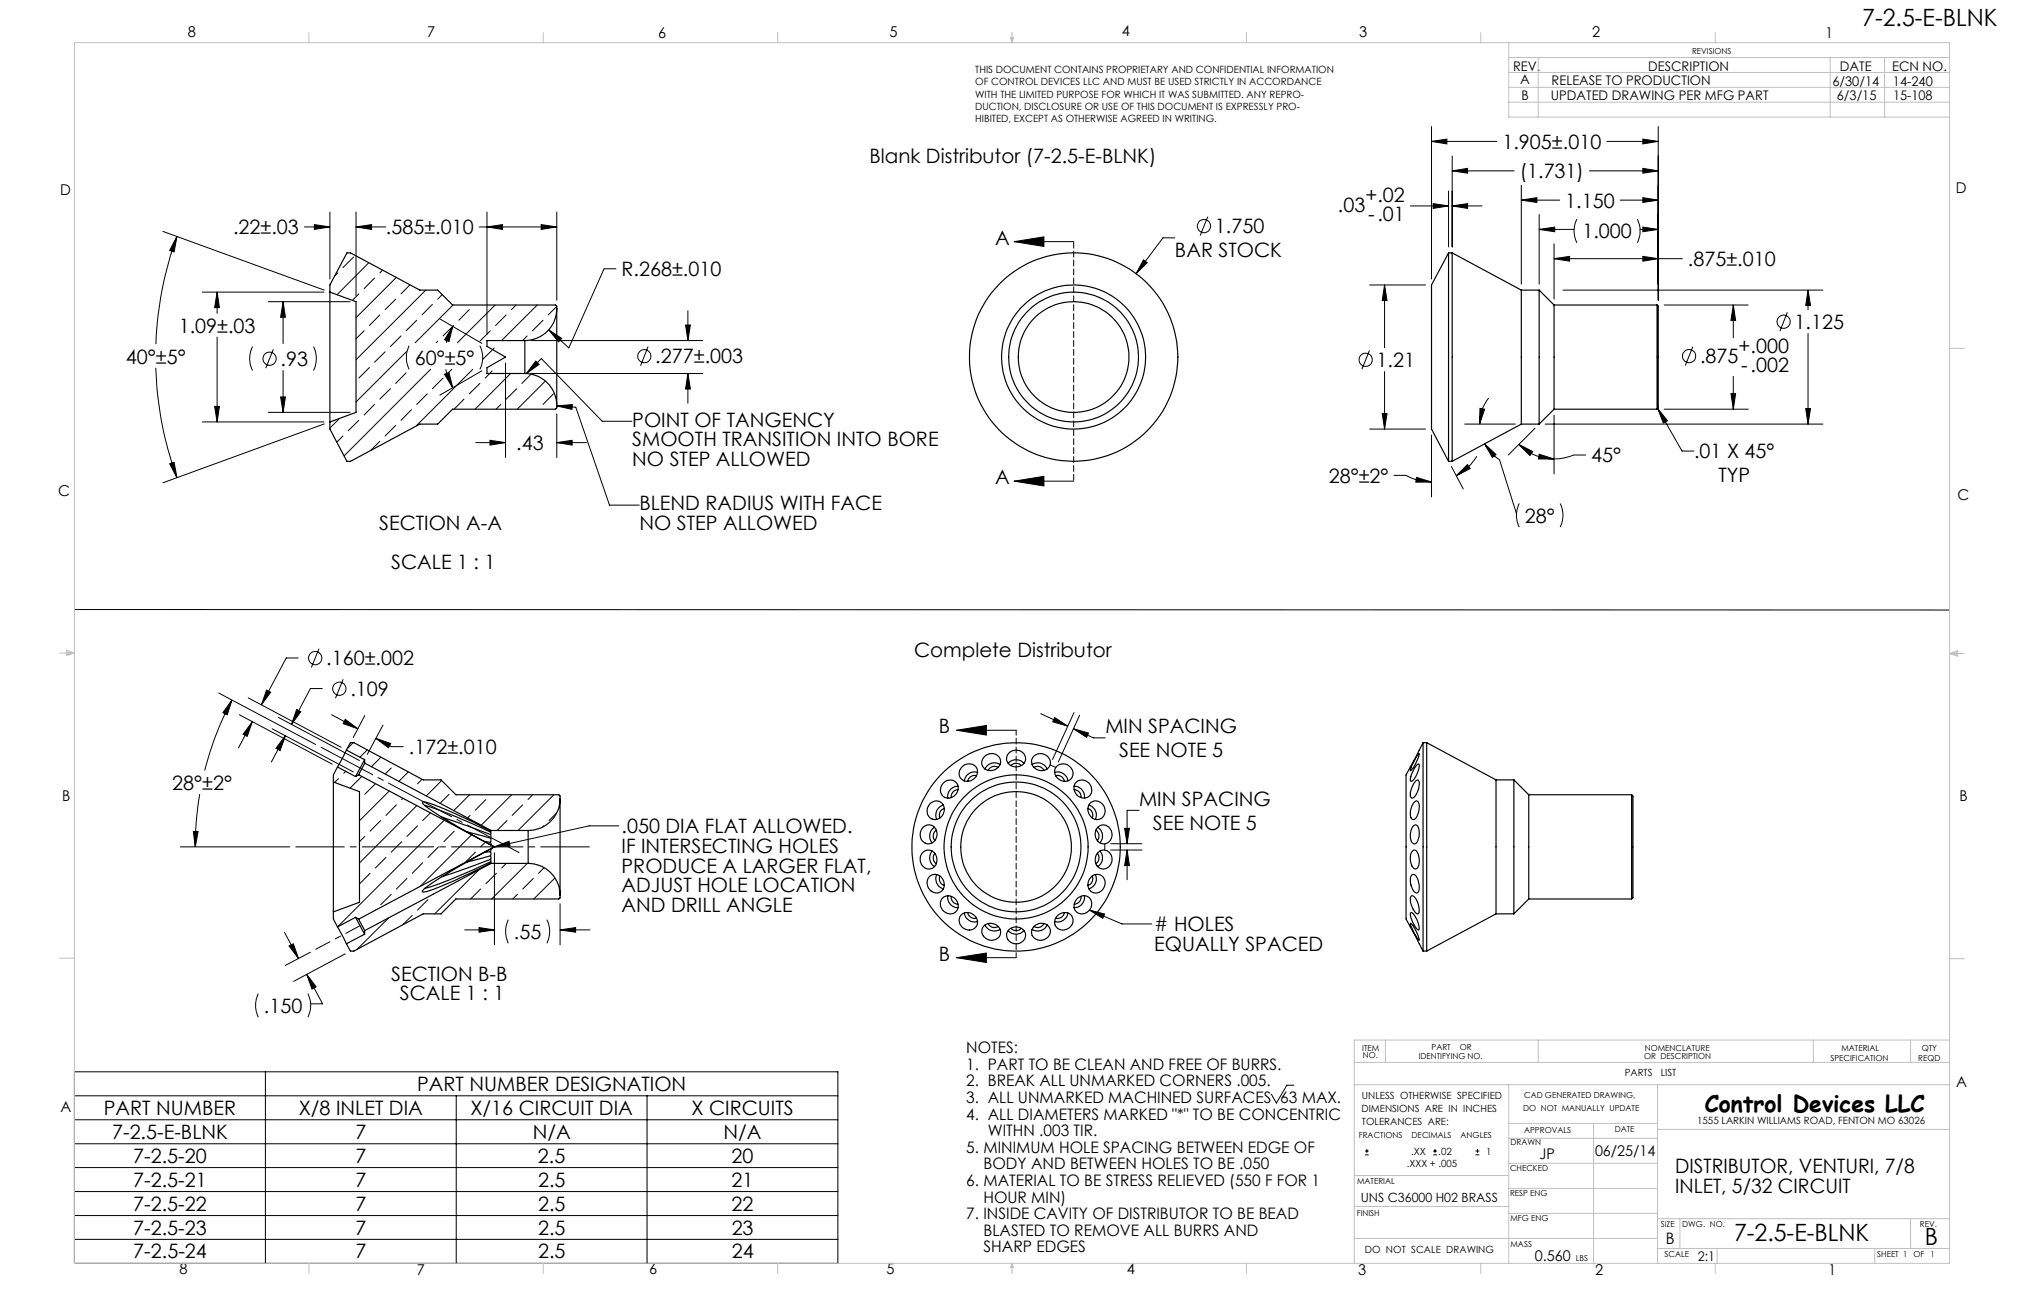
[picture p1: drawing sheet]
<svg xmlns="http://www.w3.org/2000/svg" width="432mm" height="279mm" viewBox="0 0 432 279" stroke-linecap="round" stroke-linejoin="round" font-family="sans-serif">
<g fill="none" stroke="#000" stroke-width=".21">
<path d="M305.4 30.2l3.3-.5v1zM305.4 27v32.5M305.4 30.2h13.9M309.8 36.4l3.3-.5v1zM309.8 33.3v19.4M309.8 36.4h13.2M324.6 39.5v21.1M339.1 36.4h14.7M342.8 30.2h11M350.5 29.7l3.3 .5-3.3 .5zM350.5 35.9l3.3 .5-3.3 .5zM353.8 27v37"/>
<path d="M34.7 49.4l34.5 12.5M37.7 50.4l-.6 3.3-.9-.3zM37.7 50.4a73.8 73.8 0 0 0-4.4 23M64.9 48.4h5.5M67.1 47.9l3.3 .5-3.3 .5zM70.4 45.2v14.3M72.1 58.2l-.7 .6M75.4 54.8l-2.2 2.3M76 48.4l3.3-.5v1zM76 48.4h6.3M76 45.2v17.9M78.7 56l-6.8 6.9"/>
<path d="M79.9 59.3l-2.2 2.3M81.6 57.6l-.6 .6M84.6 59.2l-8.6 8.6M102.2 48.4h16.6M103.9 48.4l3.3-.5v1zM103.9 45.2v26.2M115.5 47.9l3.3 .5-3.3 .5zM118.8 45.2v18.8M131.4 57.3h-2.5l-7.5 16.9-4.3-3.9M216.4 51.5l6.3-1v2.1zM216.4 51.5h12.7M243.9 55.4l.9 .6-2.4 2.4z"/>
<path d="M250.6 50.7h-2.5l-5.7 7.7M257.7 46.2l-1.7 4M300.9 43.9h8.1M305.8 43.4l3.2 .5-3.2 .6zM309 40.7v12M309.8 43.9l3.3-.5v1.1zM309.8 43.9h6.4M324.6 42.7l3.3-.5v1zM324.6 42.7h8.1M328.4 48.9l3.3-.5v1zM328.4 45.8v14.8M328.4 48.9h7.4"/>
<path d="M331.5 55.2l3.4-.5v1zM331.5 52v11.8M331.5 55.2h27.4M336.4 46.7a5.6 5.6 0 0 0 0 5.1M345.7 42.7h8.1M349.3 46.7a5.9 5.9 0 0 1 0 5.1M349.9 48.9h3.9M350.5 54.7l3.3 .5-3.3 .5zM350.5 42.2l3.3 .5-3.3 .5zM350.5 48.4l3.3 .5-3.3 .5zM33.2 78.5a74.5 74.5 0 0 0 4.5 23.4M43.1 62.3h26"/>
<path d="M46.3 62.3l.5 3.3h-1zM46.3 62.3v4.6M46.3 71.9v18.1M53.9 73.9a5.7 5.7 0 0 0 0 5.1M57.2 64.3h17.5M58.3 74.5l-1.6 4M60.4 64.3l.5 3.4h-1zM60.4 64.3v9M60.4 79v8.9M66.9 73.9a5.7 5.7 0 0 1 0 5.1M76.6 62.7l-1.4 1.4M77.7 70.6l-1.7 1.6"/>
<path d="M78.8 78.4l-2.2 2.2M81 67.2l-2.2 2.2M82.2 75l-2.3 2.3M84.4 63.8l-2.2 2.2M85.5 71.6l-2.2 2.3M86.6 79.5l-2.2 2.3M86.7 75l-10.7 10.7M87.3 73.7a5.9 5.9 0 0 0 0 5.1M87.5 60.7l-2 2M88.9 68.3l-2.3 2.3M90.8 61.9l-14.8 14.8M91.9 78.8l-18.5 18.4"/>
<path d="M92.3 64.9l-2.3 2.3M93.4 72.8l-.3 .3M93.8 68l9 5.2M94.3 62.8l-.9 1M94.8 79.8l1-.4 .8 3.3zM95.1 78.8l.8 2.5 .7 1.4M96.4 78.8l-.8 .7M96.6 69.6l-.8 3.2-1-.3zM96.6 69.6l-.8 1.7-.6 1.8M96.7 65.1l-8.1 8M96.8 69.4l-2.3 2.2M100.1 66l-2.2 2.3"/>
<path d="M100.9 78.8l-12.1 12M102.4 73.7l.1 .3a5.5 5.5 0 0 1-.1 4.8M102.8 79.1l-9 5.2M104.6 70.6l-2.2 2.2M105 79.1l-1.5 1.5M105.4 74.2l-2.4 2.5M105.6 65.1l-8 8M107.8 77.4v20.2M108 67.2l-2.3 2.2M108.9 79.7l-7.5 7.6M110.1 65.1l-1 .9M112.3 79.7l3.2-3.2 13 13.4h6.3"/>
<path d="M112.5 71.6l-1 1M113.2 72.6h36.7M113.2 79.7h36.7M113.3 79.8l-2 2M114.3 77l.7 .7-2.7 2zM114.6 65.1l-7.6 7.5M115.9 68.3l-2.3 2.3M117.1 70.3l2.7 1.9-.6 .7zM118.8 65.4l-1.9 1.8M138.3 73.9l-1.6 4.1M146.3 69.3h1l-.5 3.3zM146.8 79.7l.5 3.3h-1z"/>
<path d="M146.8 66.3v6.3M146.8 79.7v6.3M292.2 74.7l-1.7 4M292.2 60.8h11.9M295.4 60.8l.5 3.3h-1zM295.4 60.8v13.4M295.4 79.3v12.2M333.4 61.9h55.5M355 65.1h18M361.1 73.9l-1.5 4.1M369.8 65.1l.5 3.2h-1zM369.8 65.1v6.9"/>
<path d="M381.3 66.6l-1.6 4M385.7 61.9l.6 3.3h-1.1zM385.7 61.9v4.1M385.7 71.1v19.4M36.2 98.9l.9-.3 .6 3.3zM43.1 90h26M45.8 86.7h1l-.5 3.3zM57.2 87.9h17.5M59.9 84.7h1l-.5 3.2zM69.2 90.4l-34.5 12.6M72.4 89.3l-2 2M73.2 93l-1.3 1.3"/>
<path d="M76.6 89.6l-2.3 2.3M79.9 86.3l-2.2 2.2M81 94.1l-1.9 2M83.3 82.9l-2.3 2.2M84.4 90.7l-2.2 2.3M87.8 87.4l-2.3 2.2M91.2 84l-2.3 2.3M94.5 80.6l-2.2 2.3M99 85.1l-2.1 2.2M101.5 94.4h6.3M102.4 81.8l-2.3 2.2M104.5 93.9l3.3 .5-3.3 .5z"/>
<path d="M106.9 86.3l-1.1 1M110.2 82.9l-2.2 2.2M116.3 81.3l-6 6M118.1 84l-2.2 2.3M118.8 86.6l3.3-.3-.1 1zM118.8 88.3v9.3M118.8 94.4h6.3M118.8 94.4l3.3-.5v1zM118.8 86.6l4 .3 7.2 20.8h6.4M292.2 91.5h11.9M294.9 88.2h1l-.5 3.3zM305.4 92.8v13.2"/>
<path d="M309.6 99.5l2.6 4.8M312.5 90.5h10.8M315.1 97.3a11.6 11.6 0 0 1-4.4 4.2M315.7 87.1l1 .2-1 3.2zM316.7 94.7l2.5 2.2-.8 .7zM316.7 94.7l.2 .3a9.5 9.5 0 0 0 3 3l3.6 11.6M317.6 84.9l-.2 .3a8.9 8.9 0 0 0-1.7 5.3M324 94.8l3 1.5-.6 .9zM324 94.8a10.7 10.7 0 0 0 7.5 3.1M327.5 91.3l-5.7 5.7M328.4 96.9l3.1 1h-3.3zM329.6 90.5h59.3"/>
<path d="M331.5 88.5v12.6M338.3 97h-2.6l-.4 .2a11.2 11.2 0 0 1-3.8 .7M353.7 87.1l2 2.6-.8 .5zM353.7 87.1l5.1 9.1h2.6M355 87.3h18M369.3 84h1l-.5 3.3zM369.8 80.3v7M385.2 87.1h1.1l-.6 3.4zM216.4 102.6l6.3-1v2zM216.4 102.6h12.7M297.4 101.4h2.5a12.3 12.3 0 0 0 5.5 1.4M302.2 101.8l3.2 1h-3.4z"/>
<path d="M310.7 101.5l2.4-2.4 .6 .8zM324.1 107.4a5.6 5.6 0 0 0 0 5M332.8 107.4a5.6 5.6 0 0 1 0 5M15.9 130l400 .1M68.1 138.4l-1.7 4M46.7 147.8l20.6 11M49.5 149.3l-1 3.2-.9-.5zM49.5 149.3a67.3 67.3 0 0 0-5.8 15M51 152.4l19.9 10.6M53 148.8l19.8 10.6M53.8 153.9l-1.1 3.2-.8-.5zM53.8 153.9l-2.9 5.6"/>
<path d="M56.9 147.2l.8 .4-1.9 2.7zM58.1 155.4l17.3 9.2M59.4 153l17.3 9.2M60.9 156.9l-1.1 3.2-.9-.5zM60.9 156.9l-3 5.6M63.3 151.3l.9 .5-2 2.7zM63.6 140.3h-2.5l-5.3 10M68.8 146.9h-2.6l-4 7.6M70.7 152.4l5.6 3M73.2 144.9l-1.6 4M73.7 153.4l2.6 2-3.1-1.1zM75.4 158.4l-1.4 1.3"/>
<path d="M77.8 152.6l-2.4 4.7M78.4 159.9l-1.6 1.6M80.2 157.5l3.2 1.1-.5 .9zM80.2 157.5l3.3 1.7h2.5M81.7 154.7l-3.3 6.2M204.1 155.8h12.7M204.1 155.8l6.3-1.1v2.1zM222 152.2l5.8 2.7M225 153l2.8 1.9-3.2-.9zM229 155.4l4.3 2h2.5M229 155.4l3.2 1-.4 .9zM229.1 152l-4.6 10"/>
<path d="M230.3 152.5l-4.5 10M41.2 177.3h1.1l-.6 3.3zM42.6 169.4a63.5 63.5 0 0 0-.9 11.2M72.2 166.1l-.8 .8M73.8 164.5l-.5 .4M76.7 170.5v.1M77.2 165.6l-2.5 2.5M77.8 178.4l-1.1 1.1M80.1 167.2l-2.3 2.2M81.2 175l-2.2 2.3M81.2 161.5l-2 2M83 168.7l-6.3 6.3"/>
<path d="M83.5 163.8l-1.3 1.3M84.6 171.7l-2.3 2.2M85.7 179.5l-2.2 2.3M86 170.3l-.3 .2M87.1 164.6l-2 2.1M88.9 171.8l-12.2 12.2M89.1 176.1l-2.3 2.3M90 166.2l-.9 1M91.8 173.4l-1.6 1.6M94.2 166.5l-3.3 3.3M94.8 174.9l-22.8 22.8M95.8 169.4l-1.9 1.9"/>
<path d="M96.9 177.3l-2.2 2.2M100.2 169.5l-3.4 3.4M100.3 173.9l-.6 .5M100.6 178l-11 11.1M103.6 179.6l-1.1 1M103.6 170.5l-2.2 2.3M108.2 175l-2.2 2.1M109.1 169.5l-6.4 6.5M111.5 171.7l-2.2 2.2M113.6 169.5l-1 1M116 176.1l-.2 .3M118.1 169.5l-7.6 7.6"/>
<path d="M118.7 173.4l-1.6 1.6M132 176.1h-6.3l-20.2 4.5M224 163.1l1.2 .6M235.7 180v1.3M237 180h6.6M239.9 176.7h1l-.4 3.3zM243 172.8h-2.5v7.2M38.5 180.6h23.3M60.7 198.8l3 5.6M79 186.3l-2.3 2.2M80.1 194.1l-.1 .1M82.3 182.9l-2.2 2.2"/>
<path d="M82.9 195.8l-6.7 6.7M83.5 190.7l-2.3 2.3M86.8 187.4l-2.2 2.2M87.9 195.2l-2 2.1M90.2 184l-2.3 2.3M91.3 191.9l-2.2 2.2M92.5 190.7h-.1M93.6 180.6l-2.3 2.3M99.1 198.3h6.4M101.4 181.8l-2.2 2.2M102.1 185.6l-9.4 9.3M102.2 197.8l3.3 .5-3.3 .5z"/>
<path d="M102.5 189.6l-2.1 2.1M105.5 180.6l3.1-1.2 .2 1zM105.5 181.9v19.6M105.9 186.3l-2.3 2.2M108 184.1l-1 1M108.4 196.1a5.9 5.9 0 0 0 0 5.1M110.4 190.7l-1 1M112.5 184.1l-7.6 7.6M113.8 187.4l-2.3 2.2M116.1 185.1l-1.2 1.2M116.7 196.1a5.6 5.6 0 0 1 0 5.1M118.4 187.3l-4.5 4.4"/>
<path d="M119.5 190.6l-.1 .1M119.5 198.3l3.3-.5v1zM119.5 192.8v8.7M119.5 198.3h6.3M232.4 194.1l3.3 .8-.4 1zM232.4 194.1l7 3h6.3M237 181.3h6.6M240.5 181.3v6.3M240.5 181.3l.4 3.3h-1zM55.1 211.9a5.9 5.9 0 0 0 0 5.1M61.7 201.8l.9-.5 1.1 3.1zM65.4 207.8l2.1 2.7-.9 .5z"/>
<path d="M65.4 207.8l3.4 6.3h-2.5M65.7 211.9a5.6 5.6 0 0 1 0 5.1M66.2 203.1l-5.3 2.8M73.6 203.4l-10.9 5.9M204.1 204.3h12.7M204.1 204.3l6.3-1v2zM15.9 228.6h162.9v40.9h-162.9zM15.9 233.7h162.9M15.9 238.8h162.9M56.6 228.6v40.9M97.3 233.7v35.8M138 233.7v35.8"/>
<path d="M276 231.5h-1.5l-2.2 3.8-1.1-1.9M15.9 243.9h162.9M15.9 249h162.9M15.9 254.1h162.9M15.9 259.3h162.9M291.2 246.3h.8M291.2 245.5h.8M291.6 245.1v.8M305.8 246.3h.8M305.8 245.5h.8M306.1 245.1v.8M314.8 246.3h.8"/>
<path d="M314.8 245.5h.8M315.2 245.1v.8M15.9 264.3h162.9"/>
<circle cx="256.9" cy="48.2" r="1.41"/>
<circle cx="57.5" cy="76.5" r="1.41"/>
<circle cx="137.5" cy="76" r="1.41"/>
<circle cx="291.4" cy="76.7" r="1.41"/>
<circle cx="360.4" cy="76" r="1.41"/>
<circle cx="380.5" cy="68.6" r="1.4"/>
<circle cx="67.2" cy="140.4" r="1.42"/>
<circle cx="72.4" cy="146.9" r="1.41"/>
</g>
<path d="M229.1 51.5v51.1" fill="none" stroke="#000" stroke-width=".21" stroke-dasharray="1.3 .6" stroke-dashoffset="-.1"/>
<path d="M216.8 155.7v48.6" fill="none" stroke="#000" stroke-width=".21" stroke-dasharray="1.3 .6" stroke-dashoffset=".2"/>
<path d="M68.5 159.4l42.2 22.4" fill="none" stroke="#000" stroke-width=".21" stroke-dasharray="15.2 1.3 1.3 1.3" stroke-dashoffset="2.7"/>
<path d="M63.1 180.6h62.6" fill="none" stroke="#000" stroke-width=".21" stroke-dasharray="15.2 1.3 1.3 1.3" stroke-dashoffset="4.9"/>
<path d="M67.4 202.5l9.4-5.1" fill="none" stroke="#000" stroke-width=".21" stroke-dasharray="15.2 1.3 1.3 1.3" stroke-dashoffset="11.8"/>
<g fill="none" stroke="#c0c0c0" stroke-width=".21">
<path d="M15.9 9.1h400v260.4h-400zM65.9 6.9v2.2M115.9 6.9v2.2M165.9 6.9v2.2M215.6 8h.6l-.3 1.1zM215.7 8l.2 1.1M215.9 6.9v2.2M216 8l-.1 1.1M265.9 6.9v2.2M315.9 6.9v2.2M321.9 9.1v15.9h94M321.9 15.5h94"/>
<path d="M321.9 18.6h94M321.9 12.3h94M328.2 12.3v12.7M365.9 6.9v2.2M390.5 12.3v12.7M402.1 12.3v12.7M321.9 21.8h94M415.9 74.3h3.2M12.7 139.3h3.2M14.2 139.1l1.7 .2M14.2 138.7l1.7 .6-1.7 .5zM15.9 139.3l-1.7 .3"/>
<path d="M415.9 139.4h3.2M415.9 139.4l1.8-.6v1.2zM415.9 139.4l1.8 .3M417.7 139.2l-1.8 .2M12.7 204.4h3.2M415.9 204.5h3.2M288.9 231.4h127M288.9 226.6h127M295.6 221.8v4.8M321.9 231.4v38.1M321.9 239.6h31.7M328.2 221.8v4.8"/>
<path d="M340 239.6v29.9M353.6 231.4v38.1M386.9 221.8v4.8M407.6 221.8v4.8M415.9 221.8h-127v47.7M288.9 257.3h33M288.9 250.7h33M321.9 258.8h31.7M321.9 253.5h31.7M321.9 248.1h31.7M321.9 242.8h31.7M353.6 259.9h62.3"/>
<path d="M353.6 240.9h62.3M358.4 259.9v6.4M407.6 259.9v6.4M65.9 269.5v2.1M115.9 269.5v2.1M165.9 269.5v2.1M215.9 269.5v2.1M215.9 269.5l.3 .8h-.6zM265.9 269.5v2.1M288.9 264.1h64.7M315.9 269.5v2.1M353.6 266.3h62.3"/>
<path d="M365.9 269.5v2.1M366.3 266.3v3.2M400 266.3v3.2"/>
</g>
<g fill="#000">
<path d="M216.4 51.5l6.3-1v2.1zM216.4 102.6l6.3-1v2zM204.1 155.8l6.3-1.1v2.1zM204.1 204.3l6.3-1v2z"/>
<path d="M243.9 55.4l-1.5 3 2.4-2.4zM369.8 65.1l.5 3.2h-1zM369.3 84h1l-.5 3.3zM305.4 30.2l3.3-.5v1zM350.5 29.7l3.3 .5-3.3 .5zM295.4 60.8l.5 3.3h-1zM294.9 88.2h1l-.5 3.3zM302.2 101.8l3.2 1h-3.4zM310.7 101.5l2.4-2.4 .6 .8zM309.8 43.9l3.3-.5v1.1zM305.8 43.4l3.2 .5-3.2 .6zM385.7 61.9l.6 3.3h-1.1zM385.2 87.1h1.1l-.6 3.4zM331.5 55.2l3.4-.5v1zM350.5 54.7l3.3 .5-3.3 .5zM324.6 42.7l3.3-.5v1zM350.5 42.2l3.3 .5-3.3 .5zM328.4 48.9l3.3-.5v1zM350.5 48.4l3.3 .5-3.3 .5zM315.7 87.1l1 .2-1 3.2zM316.7 94.7l2.5 2.2-.8 .7zM350.5 35.9l3.3 .5-3.3 .5zM309.8 36.4l3.3-.5v1zM353.7 87.1l2 2.6-.8 .5zM324 94.8l3 1.5-.6 .9zM328.4 96.9l3.1 1h-3.3zM146.3 69.3h1l-.5 3.3zM146.8 79.7l.5 3.3h-1zM103.9 48.4l3.3-.5v1zM115.5 47.9l3.3 .5-3.3 .5zM37.7 50.4l-.6 3.3-.9-.3zM36.2 98.9l.9-.3 .6 3.3zM67.1 47.9l3.3 .5-3.3 .5zM76 48.4l3.3-.5v1zM60.4 64.3l.5 3.4h-1zM59.9 84.7h1l-.5 3.2zM96.6 69.6l-.8 3.2-1-.3zM94.8 79.8l1-.4 .8 3.3zM49.5 149.3l-1 3.2-.9-.5zM41.2 177.3h1.1l-.6 3.3zM53.8 153.9l-1.1 3.2-.8-.5zM56.9 147.2l.8 .4-1.9 2.7zM60.9 156.9l-1.1 3.2-.9-.5zM63.3 151.3l.9 .5-2 2.7zM80.2 157.5l3.2 1.1-.5 .9zM73.7 153.4l2.6 2-3.1-1.1zM102.2 197.8l3.3 .5-3.3 .5zM119.5 198.3l3.3-.5v1zM61.7 201.8l.9-.5 1.1 3.1zM65.4 207.8l2.1 2.7-.9 .5z"/>
<path d="M225 153l2.8 1.9-3.2-.9zM229 155.4l3.2 1-.4 .9zM239.9 176.7h1l-.4 3.3zM240.5 181.3l.4 3.3h-1zM46.3 62.3l.5 3.3h-1zM45.8 86.7h1l-.5 3.3zM104.5 93.9l3.3 .5-3.3 .5zM118.8 94.4l3.3-.5v1z"/>
<path d="M232.4 194.1l3.3 .8-.4 1zM117.1 70.3l2.7 1.9-.6 .7zM118.8 86.6l3.3-.3-.1 1zM114.3 77l.7 .7-2.7 2zM105.5 180.6l3.1-1.2 .2 1z"/>
</g>
<g fill="none" stroke="#000" stroke-width=".25">
<path d="M309 53.9v44.5M309 53.9l-3.6 6.9v30.7l3.6 6.9M309 53.9h.8M309.8 53.9v44.5M309.8 53.9l14.8 8M70.4 62.3v27.7M70.4 62.3v-1.5l3.6-6.9h.8l14.8 8h3.8l3.2 3.2h21.9l.3 .2v.5M70.4 62.3l5.6 2v23.6l-5.6 2.1M112 72.6v7.1M112 79.7a6.9 6.9 0 0 1 6.8 6.8M112 72.6h-8.1v1.3l3.9 2.3-3.9 2.2v1.3h8.1M118.8 65.8v20.7"/>
<path d="M118.8 65.8a6.9 6.9 0 0 1-6.8 6.8M324.6 61.9v28.6M324.6 61.9h3.8M328.4 61.9v28.6M328.4 61.9l3.1 3.2M331.5 65.1v22.2M331.5 65.1h22M353.5 65.1v22.2M353.5 65.1a1.8 1.8 0 0 1 .3 1.5v20.4l-.3 .3M118.8 86.5v.5l-.3 .3h-21.9l-3.2 3.2h-3.8l-14.8 7.9h-.8l-3.6-6.9v-1.5M309 98.4h.8M324.6 90.5l-14.8 7.9"/>
<path d="M324.6 90.5h3.8M331.5 87.3l-3.1 3.2M331.5 87.3h22M73.9 160l-1.9 3.6M73.9 160l.9-1.6h.7l14.8 7.9h3.8l3.2 3.2h21.9l.3 .3v.5M73.9 160l3.9 2M303.6 158.4l-3.6 6.9v30.7l3.6 6.8M303.6 158.4v44.4M303.6 158.4h.8M304.4 158.4v44.4M304.4 158.4l14.8 7.9M71.1 166.8v27.7"/>
<path d="M71.1 166.8l5.6 2v23.6l-5.6 2.1M72 163.6l3.8 2M72 163.6l-.9 1.7v1.5M76.5 165.2l29 15.4M76.5 165.2l-.7 .4M77.8 162l-2 3.6M77.8 162v.8M77.8 162.8l-1.3 2.4M77.8 162.8l27 14.3M90.7 171.8a87.2 87.2 0 0 1 13.9 5.6M94.3 174.3l10.3 3.7M99.5 177.4l5.1 1.4"/>
<path d="M103.3 179.5l1.3 .1M104.6 177.2v.2M104.6 177.2l-1.7-.9a79.4 79.4 0 0 0-12.3-5.3l-.5 .1a1.85 1.85 0 0 0 1 1.1l3.1 2 3.9 2.4 7.4 4M104.6 178v.8M104.6 177.4v.6M104.6 179.6l.1 .6M104.6 178.8v.8M104.8 177.1l-.2 .1M104.8 177.1h7.9M112.7 177.1v7.1M119.5 170.3v20.7M119.5 170.3a6.8 6.8 0 0 1-6.8 6.8"/>
<path d="M196.8 176.5a1.81 1.81 0 0 1 2.4-.2 1.81 1.81 0 0 1 .6 2.3 1.78 1.78 0 0 1-2.2 1.3 1.78 1.78 0 0 1-1.3-2.1zM198.6 171.3a1.81 1.81 0 0 1 2.5 .1 1.81 1.81 0 0 1-.1 2.5 1.79 1.79 0 0 1-2.4 .6 1.79 1.79 0 0 1-.6-2.4zM199.4 176.5a2.2 2.2 0 0 0-.5 3.3M199.7 177.1a1.58 1.58 0 0 0-.3 2.2M201.2 167a1.84 1.84 0 0 1 2.9 0 1.84 1.84 0 0 1-.6 2.8 1.79 1.79 0 0 1-2.6-.2 1.79 1.79 0 0 1 .3-2.6zM201.3 171.7a2.22 2.22 0 0 0-1.5 3.1M201.4 172.4a1.53 1.53 0 0 0-.9 2M204.4 167.7a2.16 2.16 0 0 0-2.2 2.6M204.4 168.4a1.52 1.52 0 0 0-1.5 1.7M205.3 163.5a1.82 1.82 0 0 1 2.4-.3 1.82 1.82 0 0 1 .5 2.4 1.92 1.92 0 0 1-2 1 1.92 1.92 0 0 1-1.6-1.6l.1-.6zM208.3 165.5a1.5 1.5 0 0 0-1.9 1.2M208.6 164.7a2.19 2.19 0 0 0-2.9 1.8"/>
<path d="M210 161.4a1.87 1.87 0 0 1 2.5-.5 1.87 1.87 0 0 1 .6 2.6 1.94 1.94 0 0 1-2.3 .8 1.94 1.94 0 0 1-1.3-2.1zM212.9 163.7a1.51 1.51 0 0 0-2.1 .6M213.4 163.1a2.17 2.17 0 0 0-3.3 .9M215.1 162.8a2.2 2.2 0 0 1 3.3 0M215.3 160.6a2.02 2.02 0 0 1 2.4-.4 2.02 2.02 0 0 1 1 2.1 2.08 2.08 0 0 1-2.2 1.3 2.08 2.08 0 0 1-1.8-1.9zM217.9 163.3a1.52 1.52 0 0 0-2.2 0M220.2 163.1a2.21 2.21 0 0 1 3.2 .9M220.6 161.3a2.01 2.01 0 0 1 2.6-.2 2.01 2.01 0 0 1 .5 2.6 2.03 2.03 0 0 1-2.6 .4 2.03 2.03 0 0 1-.8-2.6zM220.6 163.7a1.51 1.51 0 0 1 2.1 .6M225 164.7a2.19 2.19 0 0 1 2.8 1.8M225.2 165.5a1.47 1.47 0 0 1 1.9 1.2M225.4 163.5a2.01 2.01 0 0 1 2.8 0 2.01 2.01 0 0 1 0 2.9 2.07 2.07 0 0 1-2.5-.4 2.07 2.07 0 0 1-.3-2.5z"/>
<path d="M229.1 167.7a2.2 2.2 0 0 1 2.3 2.5M229.2 168.4a1.52 1.52 0 0 1 1.4 1.7M229.4 167a2.01 2.01 0 0 1 3 .1 2.01 2.01 0 0 1-.3 2.9 2.12 2.12 0 0 1-2.4-.5 2.12 2.12 0 0 1-.3-2.5zM232.1 172.4a1.53 1.53 0 0 1 .9 2M232.3 171.7a2.23 2.23 0 0 1 1.4 3.1M232.7 171.2a1.98 1.98 0 0 1 2.9 .9 1.98 1.98 0 0 1-1.4 2.7 2.13 2.13 0 0 1-1.9-1.3 2.13 2.13 0 0 1 .4-2.3zM233.8 177.1a1.47 1.47 0 0 1 .3 2.1M234.2 176.5a2.18 2.18 0 0 1 .5 3.3M234.3 176.4a1.94 1.94 0 0 1 2.5 .2 1.94 1.94 0 0 1 .1 2.5 1.84 1.84 0 0 1-2.3 .6 1.84 1.84 0 0 1-.9-2.2l.2-.7zM301.5 176.2a.64 .64 0 0 1 .8-.2 .64 .64 0 0 1 .3 .6 3.1 3.1 0 0 1-.8 3.4 1.24 1.24 0 0 1-.9-1.5 3.4 3.4 0 0 1 .6-2.3zM301.7 171.2a.58 .58 0 0 1 .7-.4 .58 .58 0 0 1 .4 .8 3.7 3.7 0 0 1-1.1 3.2 .84 .84 0 0 1-.8-1.2 4.1 4.1 0 0 1 .8-2.4zM302 166.6a.44 .44 0 0 1 .6-.2 .44 .44 0 0 1 .2 .6 4 4 0 0 1-1.4 3.2h-.2a1.2 1.2 0 0 1-.2-1.6l.5-1.3z"/>
<path d="M302.3 163.1l.3-.2a2.24 2.24 0 0 1-.3 2.2 2.42 2.42 0 0 1-1.3 1.6 2.46 2.46 0 0 1 .5-2.4zM302.6 160.8l.2-.1a6.9 6.9 0 0 1-1.9 3.7l.3-1.1zM319.2 166.3v28.6M319.2 166.3h3.8M323 166.3v28.6M323 166.3l3.1 3.2M326.1 169.5v22.2M326.1 169.5h22M348.1 169.5v22.2M348.1 169.5l.3 .3v20.4a1.59 1.59 0 0 1-.3 1.5M71.1 194.5v1.5l.9 1.7M72 197.7l1.9 3.6"/>
<path d="M75.8 195.7l2 3.5M75.8 195.7l-3.8 2M75.8 195.7l.7 .3M76.5 196l1.3 2.5M77.8 199.2l-3.9 2.1M77.8 198.5v.7M104.6 183.3v.5M104.6 183.8l-5 2.3a60.9 60.9 0 0 1-8.9 3.3M104.6 183.3l-10.3 3.7M104.6 182.5v.8M104.6 182.5l-5.1 1.4M104.6 181.6v.9"/>
<path d="M104.6 181.6l-1.3 .2M104.6 183.8v.3M104.6 184.1l.2 .1M104.7 181l-.1 .6M104.8 184.2l-27 14.3M104.8 184.2h7.9M105.5 180.6l-5.9 3.3a47.5 47.5 0 0 0-9.5 6.1v.1a2.68 2.68 0 0 0 2.1-.3 120.7 120.7 0 0 0 12.4-5.7M105.5 180.6l-29 15.4M112.7 184.2a6.8 6.8 0 0 1 6.8 6.8M119.5 191v.5l-.3 .2h-21.9l-3.2 3.2h-3.8l-14.8 7.9h-.7l-.9-1.5M196.7 182a1.85 1.85 0 0 1 2.3-.4 1.85 1.85 0 0 1 .8 2.2 1.79 1.79 0 0 1-2 1.5 1.79 1.79 0 0 1-1.5-2l.1-.7zM198.3 187a2 2 0 0 1 2.5 0 2 2 0 0 1 .5 2.5 1.92 1.92 0 0 1-2.5 .7 1.92 1.92 0 0 1-1-2.3z"/>
<path d="M198.9 181.5a2.2 2.2 0 0 0 .5 3.3M199.4 182a1.58 1.58 0 0 0 .3 2.2M199.8 186.5a2.22 2.22 0 0 0 1.5 3.1M200.5 186.8a1.54 1.54 0 0 0 .9 2.1M201.2 191.4a2.02 2.02 0 0 1 2.8 .6 2.02 2.02 0 0 1-.5 2.8 2.07 2.07 0 0 1-2.5-.8 2.07 2.07 0 0 1 .2-2.6zM202.2 191a2.16 2.16 0 0 0 2.2 2.6M202.9 191.2a1.48 1.48 0 0 0 1.5 1.6M205.1 195.1a2.1 2.1 0 0 1 2.5 0 2.1 2.1 0 0 1 .8 2.4 2.02 2.02 0 0 1-2.9 .4 2.02 2.02 0 0 1-.4-2.8zM205.7 194.7a2.19 2.19 0 0 0 2.9 1.8M206.4 194.6a1.48 1.48 0 0 0 1.9 1.2M209.8 197.6a2.1 2.1 0 0 1 2.4-.5 2.1 2.1 0 0 1 1.2 2.1 2.01 2.01 0 0 1-2.6 1.2 2.01 2.01 0 0 1-1.1-2.6zM210.1 197.3a2.23 2.23 0 0 0 3.3 .9"/>
<path d="M210.8 197a1.46 1.46 0 0 0 2.1 .6M215.1 198.5a2.2 2.2 0 0 0 3.3 0M215.2 198.3a2.02 2.02 0 0 1 2.4-.5 2.02 2.02 0 0 1 1.1 2.2 2.01 2.01 0 0 1-2.4 1.2 2.01 2.01 0 0 1-1.4-2.4zM215.7 198a1.56 1.56 0 0 0 2.2 0M220.5 197.7a1.96 1.96 0 0 1 2.3-.7 1.96 1.96 0 0 1 1.2 2 2.04 2.04 0 0 1-2 1.6 2.04 2.04 0 0 1-1.9-1.7zM222.7 197a1.49 1.49 0 0 1-2.1 .6M223.4 197.3a2.27 2.27 0 0 1-3.2 .9M225.7 195.2a1.83 1.83 0 0 1 2.2-.5 1.83 1.83 0 0 1 1 2 2 2 0 0 1-1.9 1.7 2 2 0 0 1-2-1.4l.1-1zM227.1 194.6a1.44 1.44 0 0 1-1.9 1.2M227.8 194.7a2.19 2.19 0 0 1-2.8 1.8M229.8 191.7a1.82 1.82 0 0 1 2.7-.1 1.82 1.82 0 0 1-.3 2.7 1.81 1.81 0 0 1-2.7 .1 1.81 1.81 0 0 1 .3-2.7zM230.6 191.2a1.43 1.43 0 0 1-1.4 1.6"/>
<path d="M231.4 191a2.2 2.2 0 0 1-2.3 2.6M232.7 187.1a1.78 1.78 0 0 1 2.5-.2 1.78 1.78 0 0 1 .3 2.5 1.8 1.8 0 0 1-2.5 .9 1.8 1.8 0 0 1-.7-2.6zM233 186.8a1.5 1.5 0 0 1-.9 2M233.7 186.5a2.23 2.23 0 0 1-1.4 3.1M234.1 182a1.5 1.5 0 0 1-.3 2.2M234.2 181.9a1.87 1.87 0 0 1 2.7 .1 1.87 1.87 0 0 1-.2 2.6 1.8 1.8 0 0 1-2.3 .4 1.8 1.8 0 0 1-.6-2.3zM234.7 181.5a2.18 2.18 0 0 1-.5 3.3M300.9 196.9a6.8 6.8 0 0 1 1.9 3.7 9.2 9.2 0 0 1-1.9-3.7zM301 194.7a2.32 2.32 0 0 1 1.4 1.7 2.36 2.36 0 0 1 .2 2 5 5 0 0 1-1.7-3.7zM301.1 186.7a.7 .7 0 0 1 .7-.1 .7 .7 0 0 1 .5 .5l.1 .3a3.1 3.1 0 0 1 0 3 1.08 1.08 0 0 1-1.2-1 3.4 3.4 0 0 1-.1-2.7zM301.1 191.1a1.97 1.97 0 0 1 1.5 1.8 2.12 2.12 0 0 1-.1 2 3.2 3.2 0 0 1-1.6-2.9v-.5zM301.4 181.5a.75 .75 0 0 1 1.1 .6 3.1 3.1 0 0 1-.3 3.2 1.22 1.22 0 0 1-1.2-1.3 2.94 2.94 0 0 1 .4-2.5z"/>
<path d="M319.2 194.9l-14.8 7.9M319.2 194.9h3.8M326.1 191.7l-3.1 3.2M326.1 191.7h22M303.6 202.8h.8"/>
<circle cx="229" cy="76.1" r="15.4"/>
<circle cx="229" cy="76.2" r="13.8"/>
<circle cx="229.1" cy="76.2" r="22.2"/>
<circle cx="229.1" cy="76.1" r="11.8"/>
<circle cx="216.8" cy="180.6" r="15.4"/>
<circle cx="216.8" cy="180.6" r="13.8"/>
<circle cx="216.8" cy="180.6" r="11.8"/>
<circle cx="216.8" cy="180.6" r="22.2"/>
</g>
<g font-size="5.1">
<text x="397.3" y="5.6">7-2.5-E-BLNK</text>
<text x="369.9" y="264.7">7-2.5-E-BLNK</text>
<text x="410.6" y="265.5">B</text>
</g>
<text font-size="4.9" x="363.7" y="237.1">Control Devices LLC</text>
<g font-size="4.2">
<text x="185.5" y="34.8">Blank Distributor (7-2.5-E-BLNK)</text>
<text x="320.5" y="31.8">1.905±.010</text>
<text x="324.2" y="38">(1.731)</text>
<text x="285.4" y="45.3">.03</text>
<text x="291.3" y="43">+.02</text>
<text x="291.9" y="47.1">-.01</text>
<text x="333.9" y="44.3">1.150</text>
<text x="49.7" y="50">.22±.03</text>
<text x="82.3" y="50">.585±.010</text>
<text x="212.3" y="52.2">A</text>
<text x="259.2" y="49.8">1.750</text>
<text x="337.6" y="50.8">1.000</text>
<text x="132.6" y="58.9">R.268±.010</text>
<text x="250.7" y="54.8">BAR STOCK</text>
<text x="360.1" y="56.8">.875±.010</text>
<text x="38.1" y="71">1.09±.03</text>
<text x="382.9" y="70.1">1.125</text>
<text x="26.8" y="77.5">40°±5°</text>
<text x="88.5" y="77.9">60°±5°</text>
<text x="139.8" y="77.5">.277±.003</text>
<text x="362.7" y="77.5">.875</text>
<text x="370.9" y="75.2">+.000</text>
<text x="59.9" y="78">.93</text>
<text x="293.7" y="78.3">1.21</text>
<text x="371.5" y="79.3">-.002</text>
<text x="110.1" y="96">.43</text>
<text x="134.9" y="91">POINT OF TANGENCY</text>
<text x="134.9" y="95.2">SMOOTH TRANSITION INTO BORE</text>
<text x="134.9" y="99.3">NO STEP ALLOWED</text>
<text x="339.5" y="98.6">45°</text>
<text x="361.4" y="97.7">.01 X 45°</text>
<text x="212.3" y="103.3">A</text>
<text x="283.5" y="103">28°±2°</text>
<text x="366.6" y="102.8">TYP</text>
<text x="80.9" y="113">SECTION A-A</text>
<text x="136.4" y="108.9">BLEND RADIUS WITH FACE</text>
<text x="136.4" y="113">NO STEP ALLOWED</text>
<text x="325.3" y="111.5">28°</text>
<text x="83.4" y="121.4">SCALE 1 : 1</text>
<text x="69.6" y="141.9">.160±.002</text>
<text x="195" y="140.1">Complete Distributor</text>
<text x="74.7" y="148.4">.109</text>
<text x="87.2" y="160.8">.172±.010</text>
<text x="200.3" y="156.4">B</text>
<text x="235.8" y="156.4">MIN SPACING</text>
<text x="238.8" y="161.5">SEE NOTE 5</text>
<text x="36.8" y="168.4">28°±2°</text>
<text x="243" y="171.9">MIN SPACING</text>
<text x="132.6" y="177.8">.050 DIA FLAT ALLOWED.</text>
<text x="245.9" y="177">SEE NOTE 5</text>
<text x="132.6" y="181.9">IF INTERSECTING HOLES</text>
<text x="132.6" y="186.1">PRODUCE A LARGER FLAT,</text>
<text x="132.6" y="190.3">ADJUST HOLE LOCATION</text>
<text x="132.6" y="194.5">AND DRILL ANGLE</text>
<text x="109.7" y="200.2">.55</text>
<text x="246.3" y="198.7"># HOLES</text>
<text x="246.3" y="202.8">EQUALLY SPACED</text>
<text x="83.5" y="209.2">SECTION B-B</text>
<text x="200.3" y="204.9">B</text>
<text x="85.3" y="213.4">SCALE 1 : 1</text>
<text x="56.3" y="216">.150</text>
<text x="89" y="232.7">PART NUMBER DESIGNATION</text>
<text x="22.1" y="237.8">PART NUMBER</text>
<text x="63.7" y="237.8">X/8 INLET DIA</text>
<text x="100.4" y="237.8">X/16 CIRCUIT DIA</text>
<text x="147.5" y="237.8">X CIRCUITS</text>
<text x="23.9" y="242.9">7-2.5-E-BLNK</text>
<text x="75.8" y="242.9">7</text>
<text x="113.7" y="242.9">N/A</text>
<text x="154.4" y="242.9">N/A</text>
<text x="28.4" y="248">7-2.5-20</text>
<text x="75.8" y="248">7</text>
<text x="114.8" y="248">2.5</text>
<text x="156.1" y="248">20</text>
<text x="357.4" y="250.2">DISTRIBUTOR, VENTURI, 7/8</text>
<text x="28.4" y="253.1">7-2.5-21</text>
<text x="75.8" y="253.1">7</text>
<text x="114.8" y="253.1">2.5</text>
<text x="156.1" y="253.1">21</text>
<text x="357.4" y="254.4">INLET, 5/32 CIRCUIT</text>
<text x="28.4" y="258.2">7-2.5-22</text>
<text x="28.4" y="263.3">7-2.5-23</text>
<text x="75.8" y="258.2">7</text>
<text x="75.8" y="263.3">7</text>
<text x="114.8" y="258.2">2.5</text>
<text x="114.8" y="263.3">2.5</text>
<text x="156.1" y="258.2">22</text>
<text x="156.1" y="263.3">23</text>
<text x="28.4" y="268.4">7-2.5-24</text>
<text x="75.8" y="268.4">7</text>
<text x="114.8" y="268.4">2.5</text>
<text x="156.1" y="268.4">24</text>
</g>
<g font-size="3.4">
<text x="206.1" y="224.6">NOTES:</text>
<text x="206.1" y="228.2">1. PART TO BE CLEAN AND FREE OF BURRS.</text>
<text x="206.1" y="231.7">2. BREAK ALL UNMARKED CORNERS .005.</text>
<text x="206.1" y="235.2">3. ALL UNMARKED MACHINED SURFACES 63 MAX.</text>
<text x="206.1" y="238.8">4. ALL DIAMETERS MARKED &quot;*&quot; TO BE CONCENTRIC</text>
<text x="206.1" y="245.9">5. MINIMUM HOLE SPACING BETWEEN EDGE OF</text>
<text x="210.7" y="242.3">WITHN .003 TIR.</text>
<text x="209.8" y="249.4">BODY AND BETWEEN HOLES TO BE .050</text>
<text x="206.1" y="252.9">6. MATERIAL TO BE STRESS RELIEVED (550 F FOR 1</text>
<text x="209.8" y="256.5">HOUR MIN)</text>
<text x="206.1" y="260">7. INSIDE CAVITY OF DISTRIBUTOR TO BE BEAD</text>
<text x="209.8" y="263.6">BLASTED TO REMOVE ALL BURRS AND</text>
<text x="209.8" y="267.1">SHARP EDGES</text>
<text x="355.4" y="265.2">B</text>
</g>
<g font-size="3.2">
<text x="40" y="7.9">8</text>
<text x="91.1" y="7.9">7</text>
<text x="140.4" y="8.1">6</text>
<text x="189.8" y="7.9">5</text>
<text x="239.3" y="7.6">4</text>
<text x="289.9" y="7.9">3</text>
<text x="339.7" y="7.9">2</text>
<text x="389.5" y="8.1">1</text>
<text x="12.8" y="41.6">D</text>
<text x="417.3" y="41.1">D</text>
<text x="12.4" y="105.7">C</text>
<text x="417.6" y="106.5">C</text>
<text x="13.3" y="170.9">B</text>
<text x="418.1" y="170.8">B</text>
<text x="417.3" y="231.9">A</text>
<text x="12.9" y="237.2">A</text>
<text x="38.3" y="271.8">8</text>
<text x="88.9" y="272">7</text>
<text x="138.5" y="271.8">6</text>
<text x="189.1" y="271.8">5</text>
<text x="240.4" y="271.8">4</text>
<text x="289.7" y="272">3</text>
<text x="340.3" y="272">2</text>
<text x="390.1" y="272">1</text>
</g>
<g font-size="3.1">
<text x="328.5" y="247.1">JP</text>
<text x="340.3" y="246.5">06/25/14</text>
<text x="327.5" y="269">0.560</text>
</g>
<g font-size="2.8">
<text x="322.8" y="15.1">REV.</text>
<text x="324.3" y="18">A</text>
<text x="351.6" y="15.2">DESCRIPTION</text>
<text x="392.5" y="15.2">DATE</text>
<text x="403.7" y="15.2">ECN NO.</text>
<text x="324.6" y="21.3">B</text>
<text x="330.8" y="21.3">UPDATED DRAWING PER MFG PART</text>
<text x="331" y="18.2">RELEASE TO PRODUCTION</text>
<text x="390.9" y="18.4">6/30/14</text>
<text x="391.9" y="21.3">6/3/15</text>
<text x="403.8" y="18.4">14-240</text>
<text x="403.9" y="21.3">15-108</text>
<text x="362.2" y="269">2:1</text>
</g>
<text font-size="2.7" x="290.3" y="256.3">UNS C36000 H02 BRASS</text>
<g font-size="2.1">
<text x="208.1" y="15.6">THIS DOCUMENT CONTAINS PROPRIETARY AND CONFIDENTIAL INFORMATION</text>
<text x="208.1" y="18.2">OF CONTROL DEVICES LLC AND MUST BE USED STRICTLY IN ACCORDANCE</text>
<text x="208.1" y="20.8">WITH THE LIMITED PURPOSE FOR WHICH IT WAS SUBMITTED. ANY REPRO-</text>
<text x="208.1" y="23.4">DUCTION, DISCLOSURE OR USE OF THIS DOCUMENT IS EXPRESSLY PRO-</text>
<text x="208.1" y="26">HIBITED, EXCEPT AS OTHERWISE AGREED IN WRITING.</text>
<text x="346.6" y="229.4">PARTS</text>
<text x="354.3" y="229.4">LIST</text>
<text x="290.5" y="237.1">DIMENSIONS ARE IN INCHES</text>
<text x="290.6" y="234.5">UNLESS OTHERWISE SPECIFIED</text>
<text x="290.6" y="239.9">TOLERANCES ARE:</text>
<text x="362.1" y="239.8">1555 LARKIN WILLIAMS ROAD, FENTON MO 63026</text>
<text x="300.1" y="249">.XXX + .005</text>
<text x="301" y="246.3">.XX</text>
<text x="306.9" y="246.3">.02</text>
<text x="317" y="246.3">1</text>
<text x="291.2" y="267.1">DO NOT SCALE DRAWING</text>
</g>
<g font-size="1.8">
<text x="361" y="11.5">REVISIONS</text>
<text x="290.6" y="224.1">ITEM</text>
<text x="290.8" y="225.7">NO.</text>
<text x="302.7" y="225.9">IDENTIFYING NO.</text>
<text x="305.4" y="223.9">PART</text>
<text x="311.4" y="223.9">OR</text>
<text x="350.8" y="226">OR DESCRIPTION</text>
<text x="350.9" y="224.1">NOMENCLATURE</text>
<text x="390.5" y="226.3">SPECIFICATION</text>
<text x="392.9" y="224.2">MATERIAL</text>
<text x="409.2" y="226.2">REQD</text>
<text x="410" y="224.1">QTY</text>
<text x="325" y="236.9">DO NOT MANUALLY UPDATE</text>
<text x="325.2" y="234.1">CAD GENERATED DRAWING,</text>
<text x="289.9" y="242.7">FRACTIONS</text>
<text x="301.2" y="242.7">DECIMALS</text>
<text x="311.6" y="242.7">ANGLES</text>
<text x="322.2" y="244.3">DRAWN</text>
<text x="325.2" y="241.6">APPROVALS</text>
<text x="344.5" y="241.4">DATE</text>
<text x="322.1" y="249.8">CHECKED</text>
<text x="289.5" y="252.6">MATERIAL</text>
<text x="322.1" y="255.1">RESP ENG</text>
<text x="289.5" y="259.3">FINISH</text>
<text x="322.2" y="260.5">MFG ENG</text>
<text x="354.3" y="261.8">SIZE</text>
<text x="358.9" y="261.7">DWG. NO.</text>
<text x="409.6" y="261.8">REV.</text>
<text x="322.2" y="266">MASS</text>
<text x="336.2" y="269">LBS</text>
<text x="355.1" y="268.2">SCALE</text>
<text x="400.5" y="268.1">SHEET 1</text>
<text x="408.2" y="268.1">OF</text>
<text x="411.8" y="268.1">1</text>
</g>
</svg>
